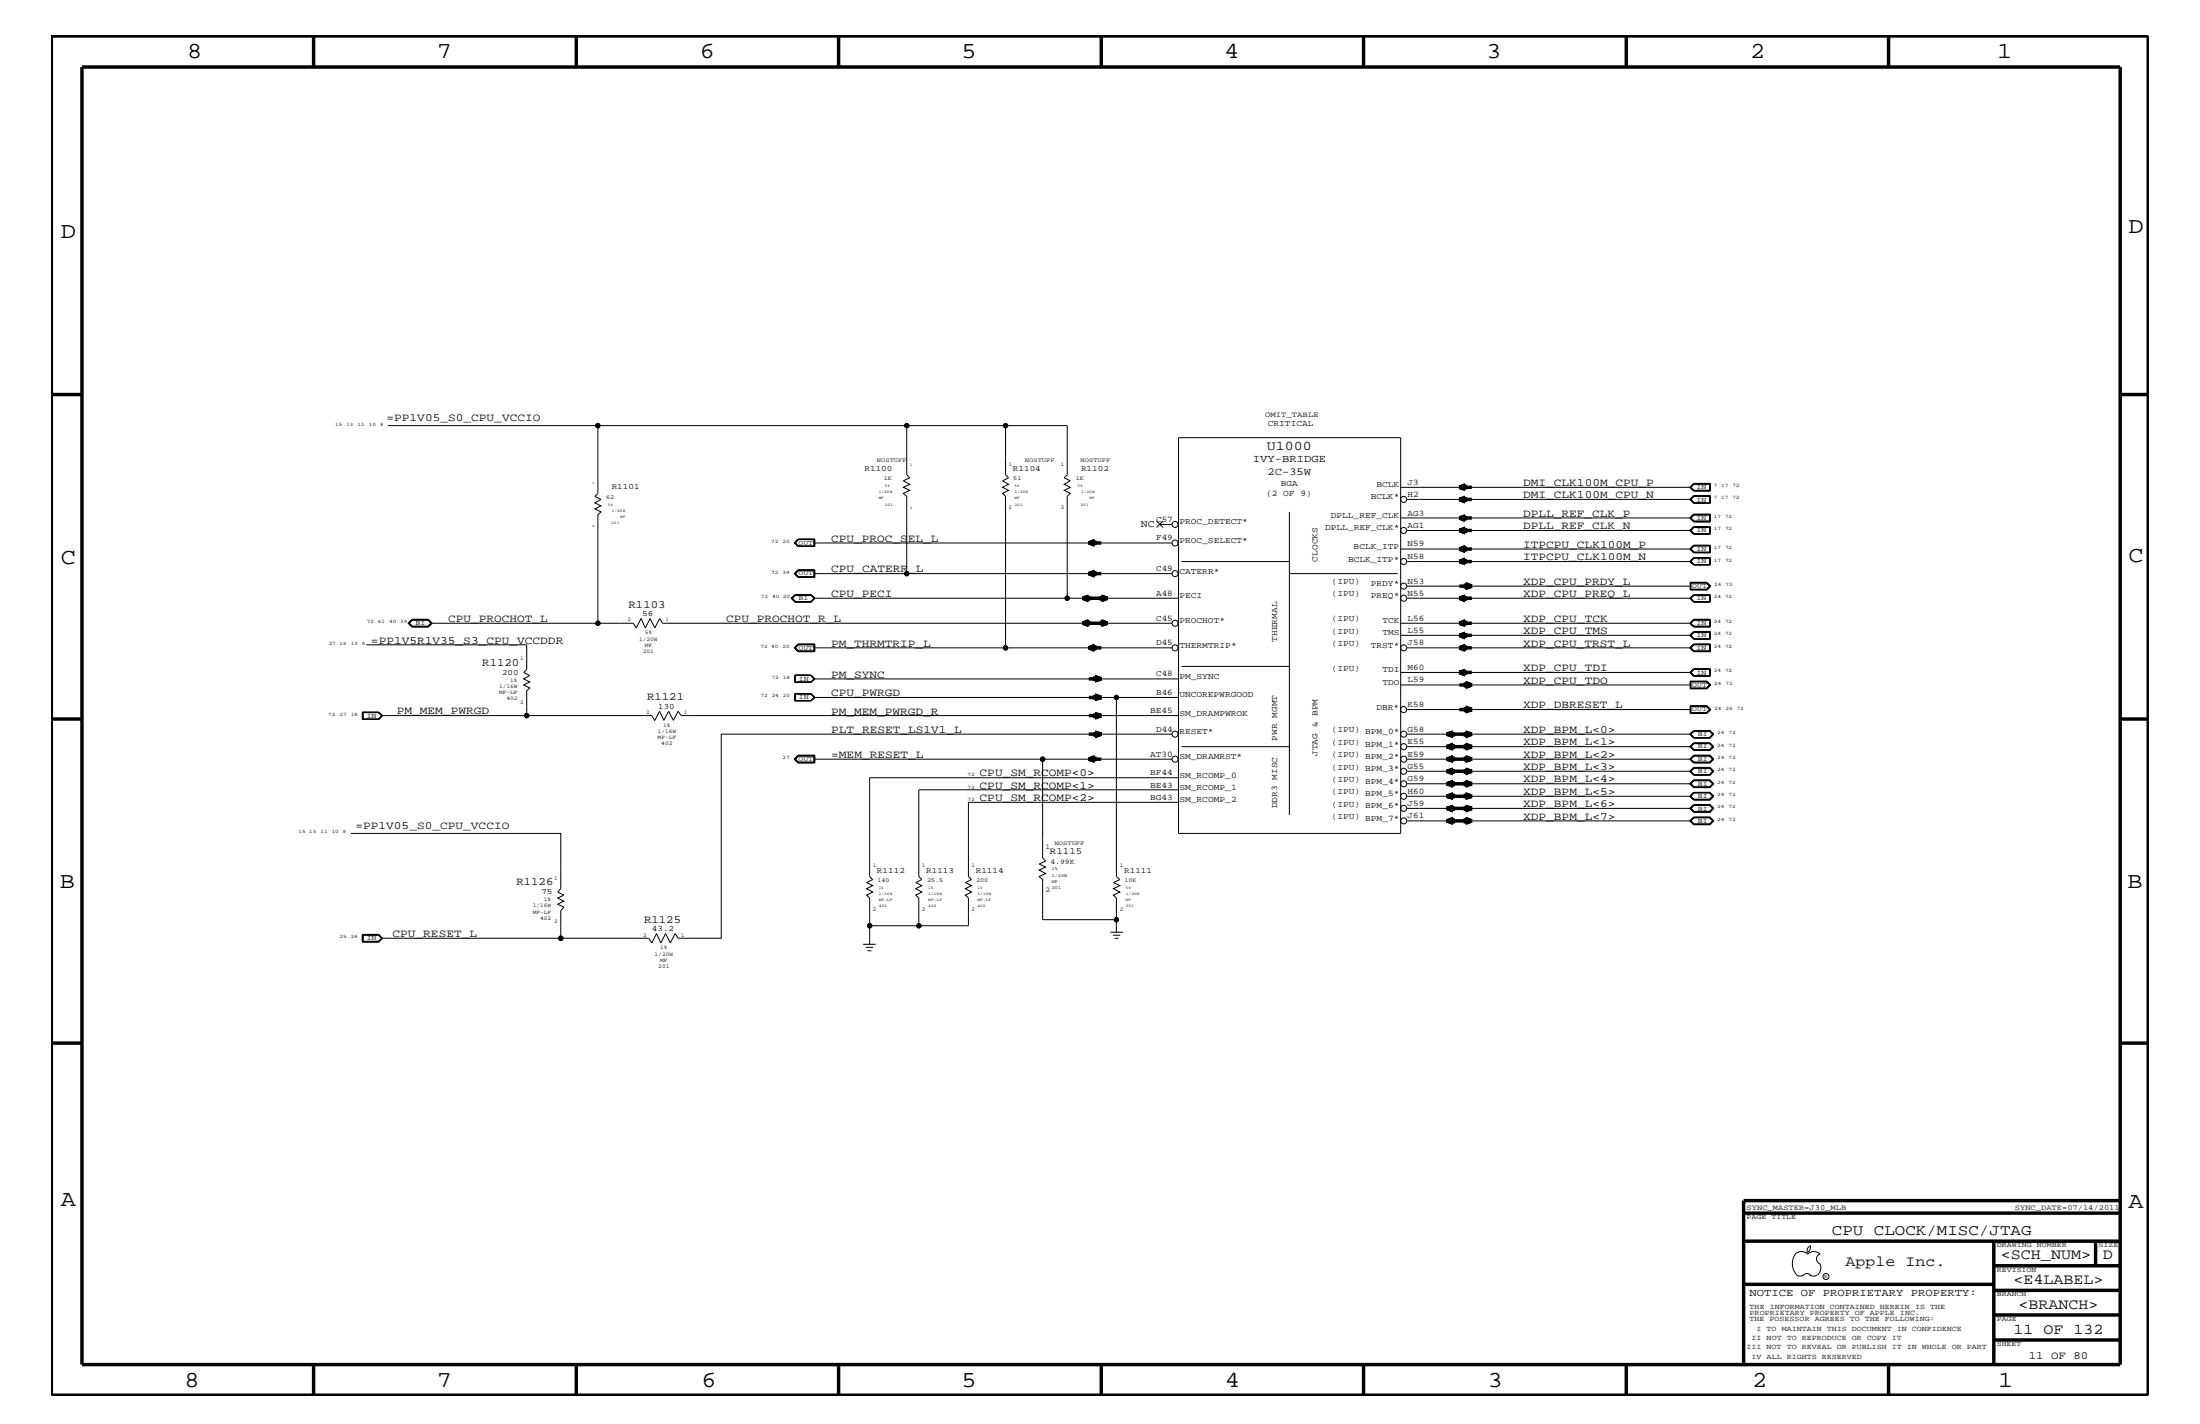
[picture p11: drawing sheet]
<svg xmlns="http://www.w3.org/2000/svg" width="432mm" height="279mm" viewBox="0 0 432 279" stroke-linecap="round" stroke-linejoin="round" font-family="sans-serif">
<g fill="none" stroke="#000" stroke-width=".2">
<path d="M76.1 83.5h41.2M178 83.5h-60.7v13.3l-.5 .6 1.1 .6-1.1 .7 1.1 .6-1.1 .6 1.1 .5-.6 .6v21.3M197.4 83.5h-19.4v9.7l.6 .6-1.3 .5 1.3 .7-1.3 .6 1.3 .6-1.3 .6 .7 .6v15.2h52M231.3 85.9h43.6v77.6h-43.6zM274.9 95.6h57M276.2 98h55.7M331.6 95.6l.8-.7h3.3v1.5h-3.3zM331.6 98l.8-.8h3.3v1.5h-3.3zM332.5 96.2l-.6-.6 .6-.6h3v1.2M332.5 97.4l-.6 .6 .6 .7M332.5 96.2h3.1M332.5 94.9l-.8 .7 .8 .7h3.1v-1.4"/>
<path d="M332.5 98.7l-.8-.7 .8-.7h3.1v1.4M332.5 98.7h3.1M332.5 97.4l-.7 .6 .7 .7M332.5 97.4h3.1M335.5 97.4v1.3M335.6 94.9h-3.1l-.7 .7 .7 .6M155.9 112.6l.7-.8h3.3v1.5h-3.3zM156 112.6l.6-.7h3.3v1.3h-3.3zM156 116.7h3.2l.7 .7-.7 .7h-3.2M156 116.7l-.7 .7 .7 .7M156 116.7l-.6 .7 .6 .7M156.1 116.8h3.1l.6 .6h71.5"/>
<path d="M156.1 116.8h3.1l.7 .6-.7 .7h-3.1M156.1 116.8l-.7 .6 .7 .7M156.1 116.8l-.6 .6 .6 .7M156.6 105.8h3.3v1.4h-3.3M156.6 105.8l-.7 .7 .7 .7M156.6 105.8l-.6 .7 .6 .7M156.7 105.9l-.6 .6 .6 .6M156.7 105.9h3.1v1.2h-3.1M156.7 105.9l-.7 .6 .7 .6M156.7 111.9l-.7 .7 .7 .6M159.8 117.4l-.6 .7h-3.1M159.8 112h-3.1l-.6 .6 .6 .5h3.1"/>
<path d="M159.8 111.9v1.3M159.8 106.5h70.2M159.8 112.6h18.2M159.9 105.8v1.4M209.5 117.4v-20l.6-.6-1.2-.6 1.2-.6-1.2-.6 1.2-.7-1.2-.5 .6-.6v-9.7h-12.1v9.7l.6 .6-1.2 .5 1.2 .7-1.2 .6 1.2 .6-1.2 .6 .6 .6v29.7M227 102.2l1.3 1.3M227.7 102.9h2.3M228.3 102.2l-1.3 1.3M231.9 110.2h21.2M253.1 112.6h21.2M253.1 100.4v59.5M274.9 101.6h57"/>
<path d="M274.9 107.7h57M276.2 110.2h55.7M276.2 117.4h55.7M276.2 104.1h55.7M276.2 115h55.7M331.6 101.6l.8-.7h3.3v1.5h-3.3zM331.6 104.1l.8-.8h3.3v1.5h-3.3zM331.6 107.7l.8-.7h3.3v1.5h-3.3zM331.6 110.2l.8-.8h3.3v1.5h-3.3zM331.6 117.4l.8-.7h3.3v1.4h-3.3zM331.7 114.2h3.3l.8 .8-.8 .8h-3.3zM331.9 104.1l.6-.6h3v1.2h-3z"/>
<path d="M331.9 114.4h3l.6 .6-.6 .6h-3zM332.5 101l-.6 .6 .6 .6h3v-1.2M332.5 116.8l-.6 .6 .6 .7M332.5 107.1h3v1.2h-3l-.6-.6zM332.5 109.5l-.6 .7 .6 .6M332.5 102.4l-.8-.8 .8-.6h3.1v1.4M332.5 103.4h3.1v1.4h-3.1M332.5 107h3.1v1.4h-3.1M332.5 101l-.7 .6 .7 .7h3.1M332.5 101h3.1M332.5 103.4l-.8 .7 .8 .7M332.5 103.4l-.7 .7 .7 .7"/>
<path d="M332.5 118.1h3.1M332.5 116.7l-.8 .7 .8 .7M332.5 116.8l-.7 .6 .7 .7M332.5 116.8h3.1M332.5 107l-.8 .7 .8 .7M332.5 107l-.7 .7 .7 .7M332.5 110.8h3.1M332.5 109.4l-.8 .8 .8 .7M332.5 109.5l-.7 .7 .7 .6M332.5 109.5h3.1M334.9 114.3h-3.1v1.4h3.1M334.9 114.3l.8 .7-.8 .7"/>
<path d="M334.9 114.3l.7 .7-.7 .7M335.5 109.5v1.3M335.5 116.8v1.3M335.6 109.4v1.5M335.6 116.7v1.4M71.2 139.8h3.1l.6 .6-.6 .7h-3.1zM71.3 139.8v1.3M71.9 126.5h31.5v4.8l-.6 .6 1.2 .6-1.2 .7 1.2 .6-1.2 .6 1.2 .6-.6 .6v4.8M74.3 139.8l.6 .6M74.3 139.7h-3.2v1.5h3.2M74.3 139.7l.8 .7-.8 .8M74.3 139.7l.7 .7-.7 .8"/>
<path d="M80.1 122.3l.8-.8h3.2l.7 .8-.7 .7h-3.2zM80.3 122.3l.6-.7h3.1l.7 .7-.7 .6h-3.1zM80.9 121.5h3.1l.8 .8-.8 .7h-3.1l-.7-.7zM84.6 122.3l-.6 .6h-3.1M155.9 127.1l.7-.7h3.3v1.5h-3.3zM156 136.1h3.2l.7 .7-.7 .7h-3.2zM156 132.4h3.2l.7 .8-.7 .7h-3.2zM156 127.1l.6-.7h3.3v1.4h-3.3zM156 137.4h3.2M156 132.4v1.5M156 136.1v1.4M156 136.2h3.2"/>
<path d="M156 132.5h3.2M156 133.8h3.2M156.1 132.5v1.3M156.1 136.2v1.2M156.7 126.4l-.7 .7 .7 .7M159.2 136.2l.7 .6-.7 .6M159.2 136.2l.6 .6M159.2 132.5l.7 .7-.7 .6M159.2 132.5l.6 .7M159.8 126.5h-3.1l-.6 .6 .6 .6h3.1M159.8 136.8l-.6 .6M159.8 136.8h59.3"/>
<path d="M159.8 126.4v1.4M159.8 127.1h70.2M159.8 133.2h71.5M159.8 133.2l-.6 .6M230 122.3h-100l-.5-.9-1 1.8-.9-1.8-.9 1.8-.9-1.8-.9 1.8-.6-.9h-39.7l-.6-.6h-3.1l-.6 .6 .6 .6M231.3 136.8h-12.2v35.2l.7 .6-1.3 .6 1.3 .6-1.3 .6 1.3 .6-1.3 .6 .6 .6v6.7M231.9 130.8h21.2M274.9 122.3h57M274.9 124.7h57M274.9 131.9h57M274.9 134.4h57M276.2 127.1h55.7"/>
<path d="M276.2 139.2h55.7M331.6 122.3l.8-.8h3.3v1.5h-3.3zM331.6 124.7l.8-.8h3.3v1.5h-3.3zM331.6 127.1l.8-.7h3.3v1.5h-3.3zM331.6 131.9l.8-.7h3.3v1.5h-3.3zM331.7 133.6h3.3l.8 .8-.8 .8h-3.3zM331.7 138.5h3.3l.8 .7-.8 .8h-3.3zM331.9 138.6h3l.6 .6-.6 .6h-3zM331.9 133.8h3l.6 .6-.6 .6h-3zM332.5 122.9l-.6-.6 .6-.6h3v1.2M332.5 124.1l-.6 .6 .6 .6M332.5 131.3l-.6 .6 .6 .6h3v-1.2"/>
<path d="M332.5 126.5h3v1.2h-3l-.6-.6zM332.5 121.5l-.8 .8 .8 .7h3.1v-1.5M332.5 125.4l-.8-.7 .8-.7h3.1v1.4M332.5 126.4h3.1v1.4h-3.1M332.5 132.7l-.8-.8 .8-.6h3.1v1.4M332.5 122.9h3.1M332.5 125.3h3.1M332.5 124.1l-.7 .6 .7 .6M332.5 124.1h3.1M332.5 131.3l-.7 .6 .7 .7h3.1M332.5 131.3h3.1M332.5 126.4l-.8 .7 .8 .7"/>
<path d="M332.5 126.4l-.7 .7 .7 .7M334.9 133.7h-3.1v1.4h3.1M334.9 138.5h-3.1v1.4h3.1M334.9 133.7l.8 .7-.8 .7M334.9 133.7l.7 .7-.7 .7M334.9 138.5l.8 .7-.8 .7M334.9 138.5l.7 .7-.7 .7M335.5 124.1v1.2M335.6 121.6h-3.1l-.7 .7 .7 .6M74.9 140.4l-.6 .7M74.9 140.4h53l.6 1M155.9 149l.7-.8h3.3v1.5h-3.3z"/>
<path d="M156.6 148.2l-.6 .8 .6 .6h3.3v-1.4M156.7 148.3h3.1v1.2h-3.1l-.7-.5zM159.8 148.4h-3.1l-.6 .6 .6 .5M159.8 149h70.2M204.6 149v19.3l.6 .6-1.2 .6 1.2 .6-1.2 .6 1.2 .7-1.2 .6 .6 .6v7.9h14.5M230 144h-88.4v40.1h-8.5l-.6-.9-.9 1.8-1-1.8-.9 1.8-.8-1.8-1 1.8-.6-.9h-52.4M231.3 157.4h-41.2v14.6l.6 .6-1.2 .6 1.2 .6-1.2 .6 1.2 .6-1.2 .6 .6 .6v5.4h-9.8M231.3 152.6h-60.6v19.4l.6 .6-1.2 .6 1.2 .6-1.2 .6 1.2 .6-1.2 .6 .6 .6v5.4h9.6v-5.4l-.6-.6 1.2-.6-1.2-.6 1.2-.6-1.2-.6 1.2-.6-.6-.6v-17h51M231.3 140.4h-97.6l-.6-.8-.9 1.7-1-1.7-.9 1.7-.8-1.7-1 1.7M231.9 146.5h21.2M276.2 151.3h55.7M276.2 153.8h55.7"/>
<path d="M276.2 156.2h55.7M276.2 158.6h55.7M276.2 149h55.7M276.2 146.5h55.7M276.2 144h55.7M331.6 151.3l.8-.7h3.2l.8 .7-.8 .8h-3.2zM331.6 153.8l.8-.8h3.2l.8 .8-.8 .7h-3.2zM331.6 156.2l.8-.7h3.2l.8 .7-.8 .8h-3.2zM331.6 158.6l.8-.8h3.2l.8 .8-.8 .8h-3.2zM331.6 144l.8-.6h3.2l.8 .6-.8 .8h-3.2zM331.6 146.5l.8-.8h3.2l.8 .8-.8 .8h-3.2zM331.6 149l.8-.8h3.2l.8 .8-.8 .7h-3.2z"/>
<path d="M331.7 151.3l.8-.6h3.1l.7 .6-.7 .8h-3.1zM331.7 158.6l.8-.7h3.1l.7 .7-.7 .8h-3.1zM331.7 144l.8-.6h3.1l.7 .6-.7 .8h-3.1zM331.8 158.6l.7-.6h3l.7 .6-.7 .7h-3zM331.8 149l.7-.7h3l.7 .7-.7 .5h-3zM331.9 149l.6-.6h3l.6 .6-.6 .5h-3zM332.5 150.7h3l.6 .6-.6 .7h-3M332.5 150.7h3l.7 .6-.7 .7h-3M332.5 150.7l-.7 .6 .7 .7M332.5 150.7l-.6 .6 .6 .7M332.5 153.2h3l.6 .6-.6 .6h-3l-.6-.6zM332.5 153.1h3l.7 .7-.7 .7h-3"/>
<path d="M332.5 153.1h3.1l.7 .7-.7 .7h-3.1M332.5 153.1l-.8 .7 .8 .7M332.5 153.1l-.7 .7 .7 .7M332.5 155.6h3l.6 .6-.6 .6h-3M332.5 155.6h3l.7 .6-.7 .6h-3M332.5 155.5h3.1l.7 .7-.7 .7h-3.1l-.8-.7zM332.5 155.6l-.7 .6 .7 .6M332.5 155.6l-.6 .6 .6 .6M332.5 158h3l.6 .6-.6 .6h-3l-.6-.6zM332.5 143.5h3l.6 .5-.6 .7h-3M332.5 143.5h3l.7 .5-.7 .7h-3M332.5 143.5l-.7 .5 .7 .7"/>
<path d="M332.5 143.5l-.6 .5 .6 .7M332.5 145.9h3l.6 .6-.6 .6h-3l-.6-.6zM332.5 145.8h3l.7 .7-.7 .7h-3M332.5 145.8h3.1l.7 .7-.7 .7h-3.1M332.5 145.8l-.8 .7 .8 .7M332.5 145.8l-.7 .7 .7 .7M332.5 148.2h3.1l.7 .8-.7 .6h-3.1l-.8-.6zM68.8 163.5h41.3v10.9l-.6 .6 1.2 .6-1.2 .6 1.2 .6-1.2 .6 1.2 .6-.6 .7v5.4M276.2 161.1h55.7M331.6 161.1l.8-.8h3.2l.8 .8-.8 .7h-3.2zM332.5 160.5h3l.6 .6-.6 .6h-3l-.6-.6zM332.5 160.4h3l.7 .7-.7 .6h-3"/>
<path d="M332.5 160.4h3.1l.7 .7-.7 .6h-3.1M332.5 160.4l-.8 .7 .8 .6M332.5 160.4l-.7 .7 .7 .6M71.1 183.3h3.2l.8 .8-.8 .8h-3.2zM71.1 184.8h3.2M71.1 183.4h3.2M71.2 183.4v1.4M71.3 183.5h3l.6 .6-.6 .6h-3zM74.3 183.4l.7 .7-.7 .7M74.3 183.4l.6 .7M74.9 184.1l-.6 .7M169.4 185.3h2.5"/>
<path d="M169.9 185.9h1.5M170.3 186.5h.7M170.7 181.6v3.7M217.9 182.9h2.5M218.4 183.5h1.5M218.8 184.1h.7M352.3 246.1a1.69 1.69 0 0 1 2.5 0M352.4 246a3.3 3.3 0 0 0 .2 4.1M352.6 250.2l.7 .2 .7-.2M354 250.2l.7-.3 .7 .3M354.8 246.1a1.69 1.69 0 0 1 2.4 0M355.2 250.2l.7 .2 .7-.2"/>
<path d="M355.3 244.4v.3a1.18 1.18 0 0 1-.6 1.1M355.4 244.4a.99 .99 0 0 0-.6 1.4M357.2 246a1.04 1.04 0 0 0-.7 1 1.04 1.04 0 0 0 .7 1M357.3 248l.1 .7a2.11 2.11 0 0 1-.6 1.5"/>
<circle cx="117.3" cy="83.5" r=".42"/>
<circle cx="178" cy="83.5" r=".42"/>
<circle cx="197.4" cy="83.5" r=".42"/>
<circle cx="275.5" cy="98" r=".59"/>
<circle cx="178" cy="112.6" r=".42"/>
<circle cx="209.5" cy="117.4" r=".42"/>
<circle cx="230.6" cy="102.9" r=".59"/>
<circle cx="230.6" cy="112.6" r=".59"/>
<circle cx="230.6" cy="106.5" r=".59"/>
<circle cx="275.5" cy="117.4" r=".59"/>
<circle cx="275.5" cy="110.2" r=".59"/>
<circle cx="275.5" cy="104.1" r=".59"/>
<circle cx="275.5" cy="115" r=".59"/>
<circle cx="117.3" cy="122.3" r=".42"/>
<circle cx="197.4" cy="127.1" r=".42"/>
<circle cx="219.1" cy="136.8" r=".42"/>
<circle cx="230.6" cy="127.1" r=".59"/>
<circle cx="230.6" cy="122.3" r=".59"/>
<circle cx="275.5" cy="127.1" r=".59"/>
<circle cx="275.5" cy="139.2" r=".59"/>
<circle cx="103.4" cy="140.4" r=".42"/>
<circle cx="204.6" cy="149" r=".42"/>
<circle cx="230.6" cy="144" r=".59"/>
<circle cx="230.6" cy="149" r=".59"/>
<circle cx="275.5" cy="153.8" r=".59"/>
<circle cx="275.5" cy="158.6" r=".59"/>
<circle cx="275.5" cy="146.5" r=".59"/>
<circle cx="275.5" cy="144" r=".59"/>
<circle cx="275.5" cy="156.2" r=".59"/>
<circle cx="275.5" cy="151.3" r=".59"/>
<circle cx="275.5" cy="149" r=".59"/>
<circle cx="275.5" cy="161.1" r=".59"/>
<circle cx="110.1" cy="184.1" r=".42"/>
<circle cx="170.7" cy="181.6" r=".42"/>
<circle cx="180.3" cy="181.6" r=".42"/>
<circle cx="219.1" cy="180.5" r=".42"/>
<circle cx="358.4" cy="250.5" r=".59"/>
</g>
<g fill="none" stroke="#000" stroke-width=".68" stroke-linecap="butt">
<path d="M10.1 7.1h411.5v266.7h-411.5zM16.1 13.2h400v254.5h-400zM61.6 7.1v6.1M113.1 7.1v6.1M164.6 7.1v6.1M216.2 7.1v6.1M267.6 7.1v6.1M319.2 7.1v6.1M370.7 7.1v6.1M10.1 77.4h6M416.1 77.4h5.5M286.4 95.6h2.5"/>
<path d="M286.4 95.6l1.2-.5v.9zM286.4 98l1.2-.4v.9zM286.4 95.6l1.2 .1M286.4 95.6l1.2 .4M286.4 95.6l1.2 .3M286.4 98h2.5M286.4 98l1.2 .2M286.4 98l1.2 .4M287.6 95.2l-1.2 .4M287.6 95.4l-1.2 .2M287.6 97.6l-1.2 .4M287.6 97.9l-1.2 .1"/>
<path d="M287.6 97.7l-1.2 .3M212.5 117.4l1.2 .1M212.5 117.4l1.2-.4v.9zM212.5 117.4h4.8M212.5 117.4l1.2 .2M212.5 117.4l1.2 .4M213.7 117.3l-1.2 .1M213.7 117.2l-1.2 .2M213.7 117l-1.2 .4M213.7 112.6h2.5M213.7 106.5l1.2-.5v1zM213.7 112.6l1.2-.6v1.1z"/>
<path d="M213.7 112.6l1.2 .1M213.7 112.6l1.2 .3M213.7 112.6l1.2 .2M213.7 106.5h2.5M213.7 106.5l1.2 .1M213.7 106.5l1.2 .4M213.7 106.5l1.2 .2M214.9 112.2l-1.2 .4M214.9 112.5l-1.2 .1M214.9 112.3l-1.2 .3M214.9 106.1l-1.2 .4M214.9 106.4l-1.2 .1"/>
<path d="M214.9 106.3l-1.2 .2M216.2 117.3l1.1 .1M216.2 117l1.1 .4-1.1 .5zM216.2 117l1.1 .4M216.2 117.2l1.1 .2M217.3 117.4l-1.1 .1M217.3 117.4l-1.1 .2M217.3 117.4l-1.1 .4M286.4 101.6l1.2-.4v.9zM286.4 104.1l1.2-.5v1zM286.4 107.7l1.2-.5v1zM286.4 110.2l1.2-.5v.9z"/>
<path d="M286.4 117.4l1.2-.4v.9zM286.4 117.4h2.5M286.4 110.2h2.5M286.4 110.2l1.2 .1M286.4 110.2l1.2 .3M286.4 107.7h2.5M286.4 107.7l1.2 .1M286.4 107.7l1.2 .4M286.4 107.7l1.2 .3M286.4 104.1h2.5M286.4 104.1l1.2 .1M286.4 104.1l1.2 .3"/>
<path d="M286.4 104.1l1.2 .2M286.4 101.6h2.5M286.4 101.6l1.2 .2M286.4 101.6l1.2 .5M286.4 101.6l1.2 .3M286.4 115h2.5M286.4 117.4l1.2 .1M286.4 117.4l1.2 .4M286.4 117.4l1.2 .2M287.6 114.5l1.3 .5-1.3 .5zM287.6 109.8l-1.2 .4M287.6 110l-1.2 .2"/>
<path d="M287.6 109.9l-1.2 .3M287.6 107.4l-1.2 .3M287.6 107.6l-1.2 .1M287.6 107.5l-1.2 .2M287.6 103.7l-1.2 .4M287.6 104l-1.2 .1M287.6 103.8l-1.2 .3M287.6 101.3l-1.2 .3M287.6 101.5l-1.2 .1M287.6 101.4l-1.2 .2M287.6 114.7l1.3 .3M287.6 114.8l1.3 .2"/>
<path d="M287.6 117l-1.2 .4M287.6 117.3l-1.2 .1M287.6 117.2l-1.2 .2M288.9 115l-1.3 .1M288.9 115l-1.3 .3M212.5 122.3l1.2-.5v.9zM212.5 122.3h4.8M212.5 122.3l1.2 .1M212.5 122.3l1.2 .2M212.5 122.3l1.2 .3M213.7 127.1h2.5M213.7 127.1l1.2-.5v1z"/>
<path d="M213.7 122.1l-1.2 .2M213.7 122l-1.2 .3M213.7 121.9l-1.2 .4M213.7 127.1l1.2 .1M213.7 127.1l1.2 .4M213.7 127.1l1.2 .3M213.7 136.8h2.5M213.7 133.2h2.5M214.9 136.6l1.3 .2M214.9 132.7l1.3 .5-1.3 .4zM214.9 136.3l1.3 .5-1.3 .5zM214.9 140l1.3 .4-1.3 .5z"/>
<path d="M214.9 126.8l-1.2 .3M214.9 127l-1.2 .1M214.9 126.9l-1.2 .2M214.9 136.4l1.3 .4M214.9 136.7l1.3 .1M214.9 132.8l1.3 .4M214.9 133l1.3 .2M216.2 121.8l1.1 .5-1.1 .4zM216.2 122.1l1.1 .2M216.2 121.9l1.1 .4M216.2 122l1.1 .3M216.2 136.8l-1.3 .1"/>
<path d="M216.2 136.8l-1.3 .4M216.2 136.8l-1.3 .2M216.2 133.2l-1.3 .1M216.2 133.2l-1.3 .3M216.2 133.2l-1.3 .2M217.3 122.3l-1.1 .1M217.3 122.3l-1.1 .2M217.3 122.3l-1.1 .3M286.4 122.3l1.2-.5v.9zM286.4 124.7l1.2-.5v1zM286.4 127.1l1.2-.5v1zM286.4 131.9l1.2-.4v.9z"/>
<path d="M286.4 122.3h2.5M286.4 122.3l1.2 .1M286.4 122.3l1.2 .3M286.4 122.3l1.2 .2M286.4 124.7h2.5M286.4 124.7l1.2 .1M286.4 124.7l1.2 .4M286.4 124.7l1.2 .2M286.4 127.1h2.5M286.4 127.1l1.2 .1M286.4 127.1l1.2 .4M286.4 127.1l1.2 .3"/>
<path d="M286.4 134.4h2.5M286.4 139.2h2.5M286.4 131.9h2.5M286.4 131.9l1.2 .2M286.4 131.9l1.2 .5M286.4 131.9l1.2 .3M287.6 133.9l1.3 .5-1.3 .5zM287.6 138.7l1.3 .5-1.3 .5zM287.6 121.9l-1.2 .4M287.6 122.1l-1.2 .2M287.6 122l-1.2 .3M287.6 124.3l-1.2 .4"/>
<path d="M287.6 124.6l-1.2 .1M287.6 124.4l-1.2 .3M287.6 126.8l-1.2 .3M287.6 127l-1.2 .1M287.6 126.9l-1.2 .2M287.6 134.1l1.3 .3M287.6 134.2l1.3 .2M287.6 138.9l1.3 .3M287.6 139.1l1.3 .1M287.6 139l1.3 .2M287.6 131.6l-1.2 .3M287.6 131.9h-1.2"/>
<path d="M287.6 131.7l-1.2 .2M288.9 134.4l-1.3 .1M288.9 134.4l-1.3 .3M288.9 134.4l-1.3 .2M288.9 139.2l-1.3 .2M288.9 139.2l-1.3 .4M288.9 139.2l-1.3 .3M10.1 141.1h6M213.7 144h2.5M213.7 149h2.5M213.7 149l1.2-.6v1zM213.7 140.4h2.5"/>
<path d="M213.7 149h1.2M213.7 149l1.2 .3M213.7 149l1.2 .2M214.9 143.6l1.3 .4-1.3 .6zM214.9 140.1l1.3 .3M214.9 140.3l1.3 .1M214.9 140.2l1.3 .2M214.9 143.7l1.3 .3M214.9 144h1.3M214.9 143.9l1.3 .1M214.9 148.5l-1.2 .5M214.9 148.8l-1.2 .2"/>
<path d="M214.9 148.7l-1.2 .3M216.2 140.4l-1.3 .2M216.2 140.4l-1.3 .4M216.2 140.4l-1.3 .3M216.2 144l-1.3 .2M216.2 144l-1.3 .5M216.2 144l-1.3 .3M284 144h4.9M284 144l1.2 .2M284 144l1.2-.4v1zM284 146.5l1.2-.5v1zM284 149l1.2-.6v1z"/>
<path d="M284 151.3l1.2-.4v.9zM284 153.8l1.2-.5v1zM284 156.2l1.2-.5v1zM284 158.6l1.2-.4v.9zM284 144l1.2 .3M284 144l1.2 .5M284 146.5h4.9M284 146.5l1.2 .2M284 146.5l1.2 .3M284 149h4.9M284 149h1.2M284 149l1.2 .2"/>
<path d="M284 149l1.2 .3M284 151.3h4.9M284 151.3l1.2 .2M284 151.3l1.2 .3M284 151.3l1.2 .5M284 153.8h4.9M284 153.8l1.2 .1M284 153.8l1.2 .2M284 153.8l1.2 .3M284 156.2h4.9M284 156.2l1.2 .1M284 156.2l1.2 .2"/>
<path d="M284 156.2l1.2 .4M284 158.6h4.9M284 158.6l1.2 .2M284 158.6l1.2 .3M284 158.6l1.2 .4M285.2 144h-1.2M285.2 143.7l-1.2 .3M285.2 143.9l-1.2 .1M285.2 146.4l-1.2 .1M285.2 146.2l-1.2 .3M285.2 148.8l-1.2 .2M285.2 148.5l-1.2 .5"/>
<path d="M285.2 148.7l-1.2 .3M285.2 151.2l-1.2 .1M285.2 151l-1.2 .3M285.2 151.1l-1.2 .2M285.2 153.7l-1.2 .1M285.2 153.4l-1.2 .4M285.2 153.5l-1.2 .3M285.2 156.1l-1.2 .1M285.2 155.8l-1.2 .4M285.2 156l-1.2 .2M285.2 158.5l-1.2 .1M285.2 158.3l-1.2 .3"/>
<path d="M285.2 158.4l-1.2 .2M287.6 143.6l1.3 .4-1.3 .6zM287.6 146l1.3 .5-1.3 .5zM287.6 148.4l1.3 .6-1.3 .4zM287.6 150.9l1.3 .4-1.3 .5zM287.6 153.3l1.3 .5-1.3 .5zM287.6 155.7l1.3 .5-1.3 .5zM287.6 158.2l1.3 .4-1.3 .5zM287.6 144h1.3M287.6 143.9l1.3 .1M287.6 143.7l1.3 .3M287.6 146.4l1.3 .1"/>
<path d="M287.6 146.2l1.3 .3M287.6 148.8l1.3 .2M287.6 148.7l1.3 .3M287.6 148.5l1.3 .5M287.6 151.2l1.3 .1M287.6 151.1l1.3 .2M287.6 151l1.3 .3M287.6 153.7l1.3 .1M287.6 153.5l1.3 .3M287.6 153.4l1.3 .4M287.6 156.1l1.3 .1M287.6 156l1.3 .2"/>
<path d="M287.6 155.8l1.3 .4M287.6 158.5l1.3 .1M287.6 158.4l1.3 .2M287.6 158.3l1.3 .3M288.9 144l-1.3 .2M288.9 144l-1.3 .3M288.9 144l-1.3 .5M288.9 146.5l-1.3 .2M288.9 146.5l-1.3 .3M288.9 149h-1.3M288.9 149l-1.3 .2M288.9 149l-1.3 .3"/>
<path d="M288.9 151.3l-1.3 .2M288.9 151.3l-1.3 .3M288.9 151.3l-1.3 .5M288.9 153.8l-1.3 .1M288.9 153.8l-1.3 .2M288.9 153.8l-1.3 .3M288.9 156.2l-1.3 .1M288.9 156.2l-1.3 .2M288.9 156.2l-1.3 .4M288.9 158.6l-1.3 .2M288.9 158.6l-1.3 .3M288.9 158.6l-1.3 .4"/>
<path d="M416.1 141.1h5.5M284 161.1l1.2-.5v1zM284 161.1h4.9M284 161.1h1.2M284 161.1l1.2 .2M284 161.1l1.2 .3M285.2 160.9l-1.2 .2M285.2 160.7l-1.2 .4M285.2 160.8l-1.2 .3M287.6 160.6l1.3 .5-1.3 .5zM287.6 160.9l1.3 .2M287.6 160.8l1.3 .3"/>
<path d="M287.6 160.7l1.3 .4M288.9 161.1h-1.3M288.9 161.1l-1.3 .2M288.9 161.1l-1.3 .3M10.1 204.7h6M416.1 204.7h5.5M342.2 238h73.9M416.1 235.6h-73.9v32.1M342.2 243.5h73.9M342.2 252h49.1M391.3 248.4h24.8M391.3 243.5v24.2"/>
<path d="M391.3 258h24.8M391.3 253.2h24.8M411.3 243.5v4.9M61.6 267.7v6.1M113.1 267.7v6.1M164.6 267.7v6.1M216.2 268v5.8M267.6 267.7v6.1M319.2 267.7v6.1M370.7 267.7v6.1M391.3 262.9h24.8"/>
</g>
<g fill="#000">
<circle cx="117.3" cy="83.5" r=".42"/>
<circle cx="178" cy="83.5" r=".42"/>
<circle cx="197.4" cy="83.5" r=".42"/>
<circle cx="178" cy="112.6" r=".42"/>
<circle cx="209.5" cy="117.4" r=".42"/>
<circle cx="117.3" cy="122.3" r=".42"/>
<circle cx="197.4" cy="127.1" r=".42"/>
<circle cx="219.1" cy="136.8" r=".42"/>
<circle cx="103.4" cy="140.4" r=".42"/>
<circle cx="204.6" cy="149" r=".42"/>
<circle cx="110.1" cy="184.1" r=".42"/>
<circle cx="170.7" cy="181.6" r=".42"/>
<circle cx="180.3" cy="181.6" r=".42"/>
<circle cx="219.1" cy="180.5" r=".42"/>
</g>
<g font-size="4.5">
<text x="36.7" y="11.5">8</text>
<text x="85.8" y="11.5">7</text>
<text x="137.3" y="11.5">6</text>
<text x="188.7" y="11.5">5</text>
<text x="240.3" y="11.5">4</text>
<text x="291.8" y="11.5">3</text>
<text x="343.5" y="11.5">2</text>
<text x="392" y="11.5">1</text>
<text x="11.9" y="46.8">D</text>
<text x="417.7" y="45.7">D</text>
<text x="11.9" y="110.6">C</text>
<text x="417.7" y="110.3">C</text>
<text x="11.8" y="174.3">B</text>
<text x="417.6" y="174.2">B</text>
<text x="11.9" y="236.7">A</text>
<text x="417.7" y="237.1">A</text>
<text x="36.2" y="272.1">8</text>
<text x="85.8" y="272.1">7</text>
<text x="137.7" y="272.1">6</text>
<text x="188.7" y="272.1">5</text>
<text x="240.4" y="272.1">4</text>
<text x="292" y="272.1">3</text>
<text x="343.9" y="272.1">2</text>
<text x="392.2" y="272.1">1</text>
</g>
<g font-size="3">
<text x="359.5" y="242.3">CPU CLOCK/MISC/JTAG</text>
<text x="362.2" y="248.4">Apple Inc.</text>
<text x="392.7" y="247.1">&lt;SCH_NUM&gt;</text>
<text x="395.2" y="252">&lt;E4LABEL&gt;</text>
<text x="412.7" y="247.1">D</text>
<text x="396.2" y="256.8">&lt;BRANCH&gt;</text>
<text x="395.2" y="261.6">11 OF 132</text>
</g>
<text font-size="2.6" x="248.7" y="88.3">U1000</text>
<g font-size="2.2">
<text x="75.9" y="82.7">=PP1V05_S0_CPU_VCCIO</text>
<text x="299" y="95.4">DMI_CLK100M_CPU_P</text>
<text x="299" y="97.7">DMI_CLK100M_CPU_N</text>
<text x="299" y="101.4">DPLL_REF_CLK_P</text>
<text x="163.2" y="106.3">CPU_PROC_SEL_L</text>
<text x="299" y="107.5">ITPCPU_CLK100M_P</text>
<text x="299" y="103.8">DPLL_REF_CLK_N</text>
<text x="163.2" y="112.3">CPU_CATERR_L</text>
<text x="299" y="109.9">ITPCPU_CLK100M_N</text>
<text x="123.4" y="119.2">R1103</text>
<text x="163.2" y="117.2">CPU_PECI</text>
<text x="299" y="114.8">XDP_CPU_PRDY_L</text>
<text x="299" y="117.2">XDP_CPU_PREQ_L</text>
<text x="88" y="122">CPU_PROCHOT_L</text>
<text x="142.5" y="122">CPU_PROCHOT_R_L</text>
<text x="299" y="122">XDP_CPU_TCK</text>
<text x="299" y="124.4">XDP_CPU_TMS</text>
<text x="72.8" y="126.3">=PP1V5R1V35_S3_CPU_VCCDDR</text>
<text x="94.7" y="130.7">R1120</text>
<text x="163.2" y="126.9">PM_THRMTRIP_L</text>
<text x="299" y="131.7">XDP_CPU_TDI</text>
<text x="299" y="126.9">XDP_CPU_TRST_L</text>
<text x="127" y="137.4">R1121</text>
<text x="163.2" y="136.6">CPU_PWRGD</text>
<text x="163.2" y="133">PM_SYNC</text>
<text x="299" y="134.1">XDP_CPU_TDO</text>
<text x="77.9" y="140.2">PM_MEM_PWRGD</text>
<text x="163.2" y="143.9">PLT_RESET_LS1V1_L</text>
<text x="163.2" y="140.2">PM_MEM_PWRGD_R</text>
<text x="299" y="143.9">XDP_BPM_L&lt;0&gt;</text>
<text x="299" y="139">XDP_DBRESET_L</text>
<text x="163.2" y="148.7">=MEM_RESET_L</text>
<text x="299" y="148.7">XDP_BPM_L&lt;2&gt;</text>
<text x="299" y="146.2">XDP_BPM_L&lt;1&gt;</text>
<text x="192.3" y="152.3">CPU_SM_RCOMP&lt;0&gt;</text>
<text x="192.3" y="154.7">CPU_SM_RCOMP&lt;1&gt;</text>
<text x="299" y="156">XDP_BPM_L&lt;5&gt;</text>
<text x="299" y="153.5">XDP_BPM_L&lt;4&gt;</text>
<text x="299" y="151.1">XDP_BPM_L&lt;3&gt;</text>
<text x="192.3" y="157.2">CPU_SM_RCOMP&lt;2&gt;</text>
<text x="299" y="160.8">XDP_BPM_L&lt;7&gt;</text>
<text x="299" y="158.4">XDP_BPM_L&lt;6&gt;</text>
<text x="69.8" y="162.7">=PP1V05_S0_CPU_VCCIO</text>
<text x="101.3" y="173.7">R1126</text>
<text x="77" y="183.8">CPU_RESET_L</text>
<text x="126.4" y="181">R1125</text>
<text x="398.2" y="266.6">11 OF 80</text>
</g>
<g font-size="2.1">
<text x="245.9" y="90.7">IVY-BRIDGE</text>
<text x="248.8" y="93.2">2C-35W</text>
<text x="343.4" y="254.4">NOTICE OF PROPRIETARY PROPERTY:</text>
</g>
<text font-size="2" x="223.9" y="103.5">NC</text>
<text font-size="1.9" x="206.1" y="167.6">R1115</text>
<g font-size="1.7">
<text x="248.8" y="83.7">CRITICAL</text>
<text x="251.4" y="95.4">BGA</text>
<text x="270.2" y="95.6">BCLK</text>
<text x="276.3" y="95.1">J3</text>
<text x="248.5" y="97.4">(2 OF 9)</text>
<text x="261.2" y="101.6">DPLL_REF_CLK</text>
<text x="269.1" y="98">BCLK*</text>
<text x="276.3" y="97.6">H2</text>
<text x="276.3" y="101.2">AG3</text>
<text x="226.9" y="102.4">C57</text>
<text x="226.9" y="106">F49</text>
<text x="231.5" y="106.5">PROC_SELECT*</text>
<text x="231.5" y="102.9">PROC_DETECT*</text>
<text x="260.1" y="104.1">DPLL_REF_CLK*</text>
<text x="265.7" y="107.7">BCLK_ITP</text>
<text x="276.3" y="107.2">N59</text>
<text x="276.3" y="103.6">AG1</text>
<text x="226.9" y="112">C49</text>
<text x="231.5" y="112.6">CATERR*</text>
<text x="258.6" y="110.2" transform="rotate(-90 258.6 110.2)">CLOCKS</text>
<text x="264.6" y="110.2">BCLK_ITP*</text>
<text x="276.3" y="109.7">N58</text>
<text x="226.9" y="117">A48</text>
<text x="231.5" y="117.4">PECI</text>
<text x="261.4" y="114.6">(IPU)</text>
<text x="261.4" y="117">(IPU)</text>
<text x="269.1" y="117.4">PREQ*</text>
<text x="269.1" y="115">PRDY*</text>
<text x="276.3" y="114.5">N53</text>
<text x="276.3" y="117">N55</text>
<text x="226.9" y="121.8">C45</text>
<text x="231.5" y="122.3">PROCHOT*</text>
<text x="250.7" y="125.9" transform="rotate(-90 250.7 125.9)">THERMAL</text>
<text x="261.4" y="124.3">(IPU)</text>
<text x="261.4" y="121.9">(IPU)</text>
<text x="271.4" y="124.7">TMS</text>
<text x="271.4" y="122.3">TCK</text>
<text x="276.3" y="121.8">L56</text>
<text x="276.3" y="124.2">L55</text>
<text x="226.9" y="126.6">D45</text>
<text x="231.5" y="127.1">THERMTRIP*</text>
<text x="261.4" y="131.6">(IPU)</text>
<text x="261.4" y="126.7">(IPU)</text>
<text x="269.1" y="127.1">TRST*</text>
<text x="271.4" y="131.9">TDI</text>
<text x="276.3" y="131.5">M60</text>
<text x="276.3" y="126.6">J58</text>
<text x="226.9" y="132.7">C48</text>
<text x="226.9" y="136.3">B46</text>
<text x="231.5" y="136.8">UNCOREPWRGOOD</text>
<text x="231.5" y="133.2">PM_SYNC</text>
<text x="271.4" y="134.4">TDO</text>
<text x="276.3" y="133.9">L59</text>
<text x="225.7" y="140">BE45</text>
<text x="226.9" y="143.6">D44</text>
<text x="231.5" y="140.4">SM_DRAMPWROK</text>
<text x="261.4" y="143.7">(IPU) BPM_0*</text>
<text x="270.2" y="139.2">DBR*</text>
<text x="276.3" y="143.6">G58</text>
<text x="276.3" y="138.7">K58</text>
<text x="225.7" y="148.4">AT30</text>
<text x="231.5" y="149">SM_DRAMRST*</text>
<text x="231.5" y="144">RESET*</text>
<text x="250.7" y="145.3" transform="rotate(-90 250.7 145.3)">PWR MGMT</text>
<text x="258.6" y="148.4" transform="rotate(-90 258.6 148.4)">JTAG &amp; BPM</text>
<text x="261.4" y="148.5">(IPU)</text>
<text x="261.4" y="146.2">(IPU) BPM_1*</text>
<text x="268" y="149">BPM_2*</text>
<text x="276.3" y="146">E55</text>
<text x="276.3" y="148.4">E59</text>
<text x="225.7" y="152.1">BF44</text>
<text x="225.7" y="154.5">BE43</text>
<text x="231.5" y="155">SM_RCOMP_1</text>
<text x="231.5" y="152.6">SM_RCOMP_0</text>
<text x="261.4" y="151">(IPU) BPM_3*</text>
<text x="261.4" y="153.4">(IPU)</text>
<text x="261.4" y="155.8">(IPU)</text>
<text x="268" y="153.8">BPM_4*</text>
<text x="276.3" y="150.9">G55</text>
<text x="276.3" y="153.3">G59</text>
<text x="276.3" y="155.7">H60</text>
<text x="225.7" y="156.9">BG43</text>
<text x="231.5" y="157.4">SM_RCOMP_2</text>
<text x="250.7" y="158.6" transform="rotate(-90 250.7 158.6)">DDR3 MISC</text>
<text x="261.4" y="158.3">(IPU) BPM_6*</text>
<text x="261.4" y="160.6">(IPU)</text>
<text x="268" y="156.2">BPM_5*</text>
<text x="268" y="161.1">BPM_7*</text>
<text x="276.3" y="158.2">J59</text>
<text x="276.3" y="160.6">J61</text>
</g>
<g font-size="1.6">
<text x="169.7" y="92.4">R1100</text>
<text x="198.8" y="92.4">R1104</text>
<text x="212.2" y="92.4">R1102</text>
<text x="120.1" y="96">R1101</text>
<text x="126.1" y="120.9">56</text>
<text x="98.6" y="132.4">200</text>
<text x="129.2" y="139.1">130</text>
<text x="172.1" y="171.2">R1112</text>
<text x="181.8" y="171.2">R1113</text>
<text x="191.5" y="171.2">R1114</text>
<text x="220.6" y="171.2">R1111</text>
<text x="106.3" y="175.5">75</text>
<text x="127.9" y="182.7">43.2</text>
</g>
<g font-size="1.5">
<text x="248.3" y="81.9">OMIT_TABLE</text>
<text x="342.8" y="237.4">SYNC_MASTER=J30_MLB</text>
<text x="395.5" y="237.4">SYNC_DATE=07/14/2011</text>
</g>
<g font-size="1.4">
<text x="333" y="96">IN</text>
<text x="333" y="98.4">IN</text>
<text x="156.7" y="106.9">OUT</text>
<text x="333" y="102.1">IN</text>
<text x="333" y="104.4">IN</text>
<text x="156.7" y="112.9">OUT</text>
<text x="333" y="108.1">IN</text>
<text x="333" y="110.5">IN</text>
<text x="156.7" y="117.8">BI</text>
<text x="332.1" y="115.3">OUT</text>
<text x="333" y="117.8">IN</text>
<text x="81.5" y="122.6">BI</text>
<text x="333" y="122.6">IN</text>
<text x="333" y="125.1">IN</text>
<text x="156.7" y="127.5">OUT</text>
<text x="333" y="127.5">IN</text>
<text x="156.8" y="137.2">IN</text>
<text x="156.8" y="133.5">IN</text>
<text x="332.1" y="134.7">OUT</text>
<text x="333" y="132.4">IN</text>
<text x="72" y="140.8">IN</text>
<text x="332.1" y="139.6">OUT</text>
<text x="156.7" y="149.3">OUT</text>
<text x="333.2" y="144.5">BI</text>
<text x="333.2" y="146.8">BI</text>
<text x="333.2" y="149.3">BI</text>
<text x="333.2" y="151.8">BI</text>
<text x="333.2" y="154.1">BI</text>
<text x="333.2" y="156.6">BI</text>
<text x="333.2" y="159">BI</text>
<text x="333.2" y="161.4">BI</text>
<text x="205.2" y="166.5">1</text>
<text x="206.2" y="169.4">4.99K</text>
<text x="205.2" y="175">2</text>
<text x="72" y="184.4">IN</text>
<text x="342.8" y="239.2">PAGE TITLE</text>
<text x="391.9" y="244.7">DRAWING NUMBER</text>
<text x="411.9" y="244.7">SIZE</text>
<text x="391.9" y="249.5">REVISION</text>
<text x="343.4" y="256.8">THE INFORMATION CONTAINED HEREIN IS THE</text>
<text x="391.9" y="254.4">BRANCH</text>
<text x="343.4" y="258">PROPRIETARY PROPERTY OF APPLE INC.</text>
<text x="343.4" y="259.3">THE POSESSOR AGREES TO THE FOLLOWING:</text>
<text x="343.8" y="262.9">II NOT TO REPRODUCE OR COPY IT</text>
<text x="344.8" y="261.1">I TO MAINTAIN THIS DOCUMENT IN CONFIDENCE</text>
<text x="391.9" y="259.3">PAGE</text>
<text x="342.8" y="264.7">III NOT TO REVEAL OR PUBLISH IT IN WHOLE OR PART</text>
<text x="343.8" y="266.6">IV ALL RIGHTS RESERVED</text>
<text x="391.9" y="264.1">SHEET</text>
</g>
<g font-size="1.2">
<text x="172.1" y="90.7">NOSTUFF</text>
<text x="173.5" y="94.3">1K</text>
<text x="198.9" y="94.3">51</text>
<text x="201.2" y="90.7">NOSTUFF</text>
<text x="211.2" y="94.3">1K</text>
<text x="212.1" y="90.7">NOSTUFF</text>
<text x="119" y="97.9">62</text>
<text x="207" y="165.9">NOSTUFF</text>
<text x="172.2" y="173.1">140</text>
<text x="181.9" y="173.1">25.5</text>
<text x="191.6" y="173.1">200</text>
<text x="220.7" y="173.1">10K</text>
</g>
<g font-size="1.1">
<text x="198" y="91.4">1</text>
<text x="208.2" y="91.4">1</text>
<text x="198" y="99.9">2</text>
<text x="208.2" y="99.9">2</text>
<text x="123.2" y="121.9">2</text>
<text x="125.4" y="125.7">1/20W</text>
<text x="126.5" y="124.4">5%</text>
<text x="130.6" y="121.9">1</text>
<text x="102.1" y="129.6">1</text>
<text x="126.2" y="128">201</text>
<text x="126.5" y="126.9">MF</text>
<text x="98" y="135">1/16W</text>
<text x="98" y="136.2">MF-LF</text>
<text x="99.4" y="137.4">402</text>
<text x="100.2" y="133.8">1%</text>
<text x="102.1" y="138">2</text>
<text x="126.8" y="140.1">2</text>
<text x="129.1" y="143.9">1/16W</text>
<text x="130.2" y="142.6">1%</text>
<text x="134.3" y="140.1">1</text>
<text x="129.1" y="145.1">MF-LF</text>
<text x="129.8" y="146.2">402</text>
<text x="108.8" y="172.6">1</text>
<text x="171.3" y="170.1">1</text>
<text x="180.9" y="170.1">1</text>
<text x="190.7" y="170.1">1</text>
<text x="219.8" y="170.1">1</text>
<text x="104.6" y="179.3">MF-LF</text>
<text x="104.6" y="178">1/16W</text>
<text x="106.8" y="176.8">1%</text>
<text x="171.3" y="178.7">2</text>
<text x="180.9" y="178.7">2</text>
<text x="190.7" y="178.7">2</text>
<text x="219.8" y="178.7">2</text>
<text x="106" y="180.5">402</text>
<text x="108.8" y="181">2</text>
<text x="126.2" y="183.8">2</text>
<text x="133.7" y="183.8">1</text>
<text x="128.5" y="187.5">1/20W</text>
<text x="129.2" y="189.9">201</text>
<text x="129.6" y="186.3">1%</text>
<text x="129.6" y="188.7">MF</text>
</g>
<g font-size="1">
<text x="65.8" y="83.5">15</text>
<text x="68" y="83.5">13</text>
<text x="70.2" y="83.5">11</text>
<text x="72.4" y="83.5">10</text>
<text x="74.6" y="83.5">8</text>
<text x="336.4" y="95.6">7</text>
<text x="337.8" y="95.6">17</text>
<text x="340" y="95.6">72</text>
<text x="336.4" y="98">7</text>
<text x="336.4" y="101.6">17</text>
<text x="337.8" y="98">17</text>
<text x="338.6" y="101.6">72</text>
<text x="340" y="98">72</text>
<text x="151.4" y="106.5">72</text>
<text x="153.6" y="106.5">20</text>
<text x="336.4" y="104.1">17</text>
<text x="336.4" y="107.7">17</text>
<text x="338.6" y="104.1">72</text>
<text x="338.6" y="107.7">72</text>
<text x="151.4" y="112.6">72</text>
<text x="153.6" y="112.6">39</text>
<text x="336.4" y="110.2">17</text>
<text x="338.6" y="110.2">72</text>
<text x="149.4" y="117.4">72</text>
<text x="151.6" y="117.4">40 20</text>
<text x="336.4" y="117.4">24</text>
<text x="336.5" y="115">24</text>
<text x="338.6" y="117.4">72</text>
<text x="338.7" y="115">72</text>
<text x="72" y="122.3">72</text>
<text x="74.2" y="122.3">61</text>
<text x="76.4" y="122.3">40</text>
<text x="78.6" y="122.3">39</text>
<text x="336.4" y="122.3">24</text>
<text x="336.4" y="124.7">24</text>
<text x="338.6" y="122.3">72</text>
<text x="338.6" y="124.7">72</text>
<text x="64.5" y="126.5">27 16</text>
<text x="68.8" y="126.5">13</text>
<text x="71" y="126.5">8</text>
<text x="149.3" y="127.1">72 40</text>
<text x="153.6" y="127.1">20</text>
<text x="336.4" y="131.9">24</text>
<text x="336.4" y="127.1">24</text>
<text x="338.6" y="131.9">72</text>
<text x="338.6" y="127.1">72</text>
<text x="149.3" y="136.8">72</text>
<text x="151.5" y="136.8">24</text>
<text x="151.5" y="133.2">72</text>
<text x="153.7" y="136.8">20</text>
<text x="153.7" y="133.2">18</text>
<text x="336.5" y="134.4">24</text>
<text x="338.7" y="134.4">72</text>
<text x="64.4" y="140.4">72</text>
<text x="66.6" y="140.4">27</text>
<text x="68.8" y="140.4">18</text>
<text x="336.5" y="139.2">24</text>
<text x="338.7" y="139.2">25</text>
<text x="340.9" y="139.2">72</text>
<text x="153.6" y="149">27</text>
<text x="337.1" y="144">24</text>
<text x="337.1" y="146.5">24</text>
<text x="337.1" y="149">24</text>
<text x="339.3" y="144">72</text>
<text x="339.3" y="146.5">72</text>
<text x="339.3" y="149">72</text>
<text x="189.9" y="152.3">72</text>
<text x="189.9" y="154.7">72</text>
<text x="337.1" y="151.3">24</text>
<text x="337.1" y="153.8">24</text>
<text x="339.3" y="151.3">72</text>
<text x="339.3" y="153.8">72</text>
<text x="189.9" y="157.2">72</text>
<text x="337.1" y="156.2">24</text>
<text x="337.1" y="158.6">24</text>
<text x="337.1" y="161.1">24</text>
<text x="339.3" y="156.2">72</text>
<text x="339.3" y="158.6">72</text>
<text x="339.3" y="161.1">72</text>
<text x="58.6" y="163.5">15 13</text>
<text x="62.9" y="163.5">11</text>
<text x="65.1" y="163.5">10</text>
<text x="67.3" y="163.5">8</text>
<text x="66.6" y="184.1">25</text>
<text x="68.8" y="184.1">24</text>
<text x="358.1" y="250.7">R</text>
</g>
<g font-size=".9">
<text x="206.4" y="170.7">1%</text>
<text x="206.4" y="173.2">MF</text>
<text x="206.4" y="172">1/20W</text>
<text x="206.4" y="174.4">201</text>
</g>
<g font-size=".8">
<text x="116.2" y="95">1</text>
<text x="173.7" y="95.6">5%</text>
<text x="178.6" y="91.4">1</text>
<text x="199.1" y="95.6">5%</text>
<text x="211.5" y="95.6">5%</text>
<text x="119.3" y="99.3">5%</text>
<text x="120.1" y="100.4">1/20W</text>
<text x="121.8" y="101.6">MF</text>
<text x="172.5" y="98">MF</text>
<text x="172.5" y="96.8">1/20W</text>
<text x="173.7" y="99.3">201</text>
<text x="178.6" y="99.9">2</text>
<text x="199.1" y="98">MF</text>
<text x="199.1" y="96.8">1/20W</text>
<text x="199.1" y="99.3">201</text>
<text x="212.1" y="99.3">201</text>
<text x="212.2" y="96.8">1/20W</text>
<text x="213.9" y="98">MF</text>
<text x="116.2" y="103.5">2</text>
<text x="120" y="102.9">201</text>
<text x="172.5" y="174.4">1%</text>
<text x="172.5" y="178">402</text>
<text x="172.5" y="175.6">1/16W</text>
<text x="172.5" y="176.8">MF-LF</text>
<text x="182.2" y="178">402</text>
<text x="182.2" y="174.4">1%</text>
<text x="182.2" y="176.8">MF-LF</text>
<text x="182.2" y="175.6">1/16W</text>
<text x="191.9" y="178">402</text>
<text x="191.9" y="174.4">1%</text>
<text x="191.9" y="176.8">MF-LF</text>
<text x="191.9" y="175.6">1/16W</text>
<text x="221" y="174.4">5%</text>
<text x="221" y="176.8">MF</text>
<text x="221" y="175.6">1/20W</text>
<text x="221" y="178">201</text>
</g>
</svg>
